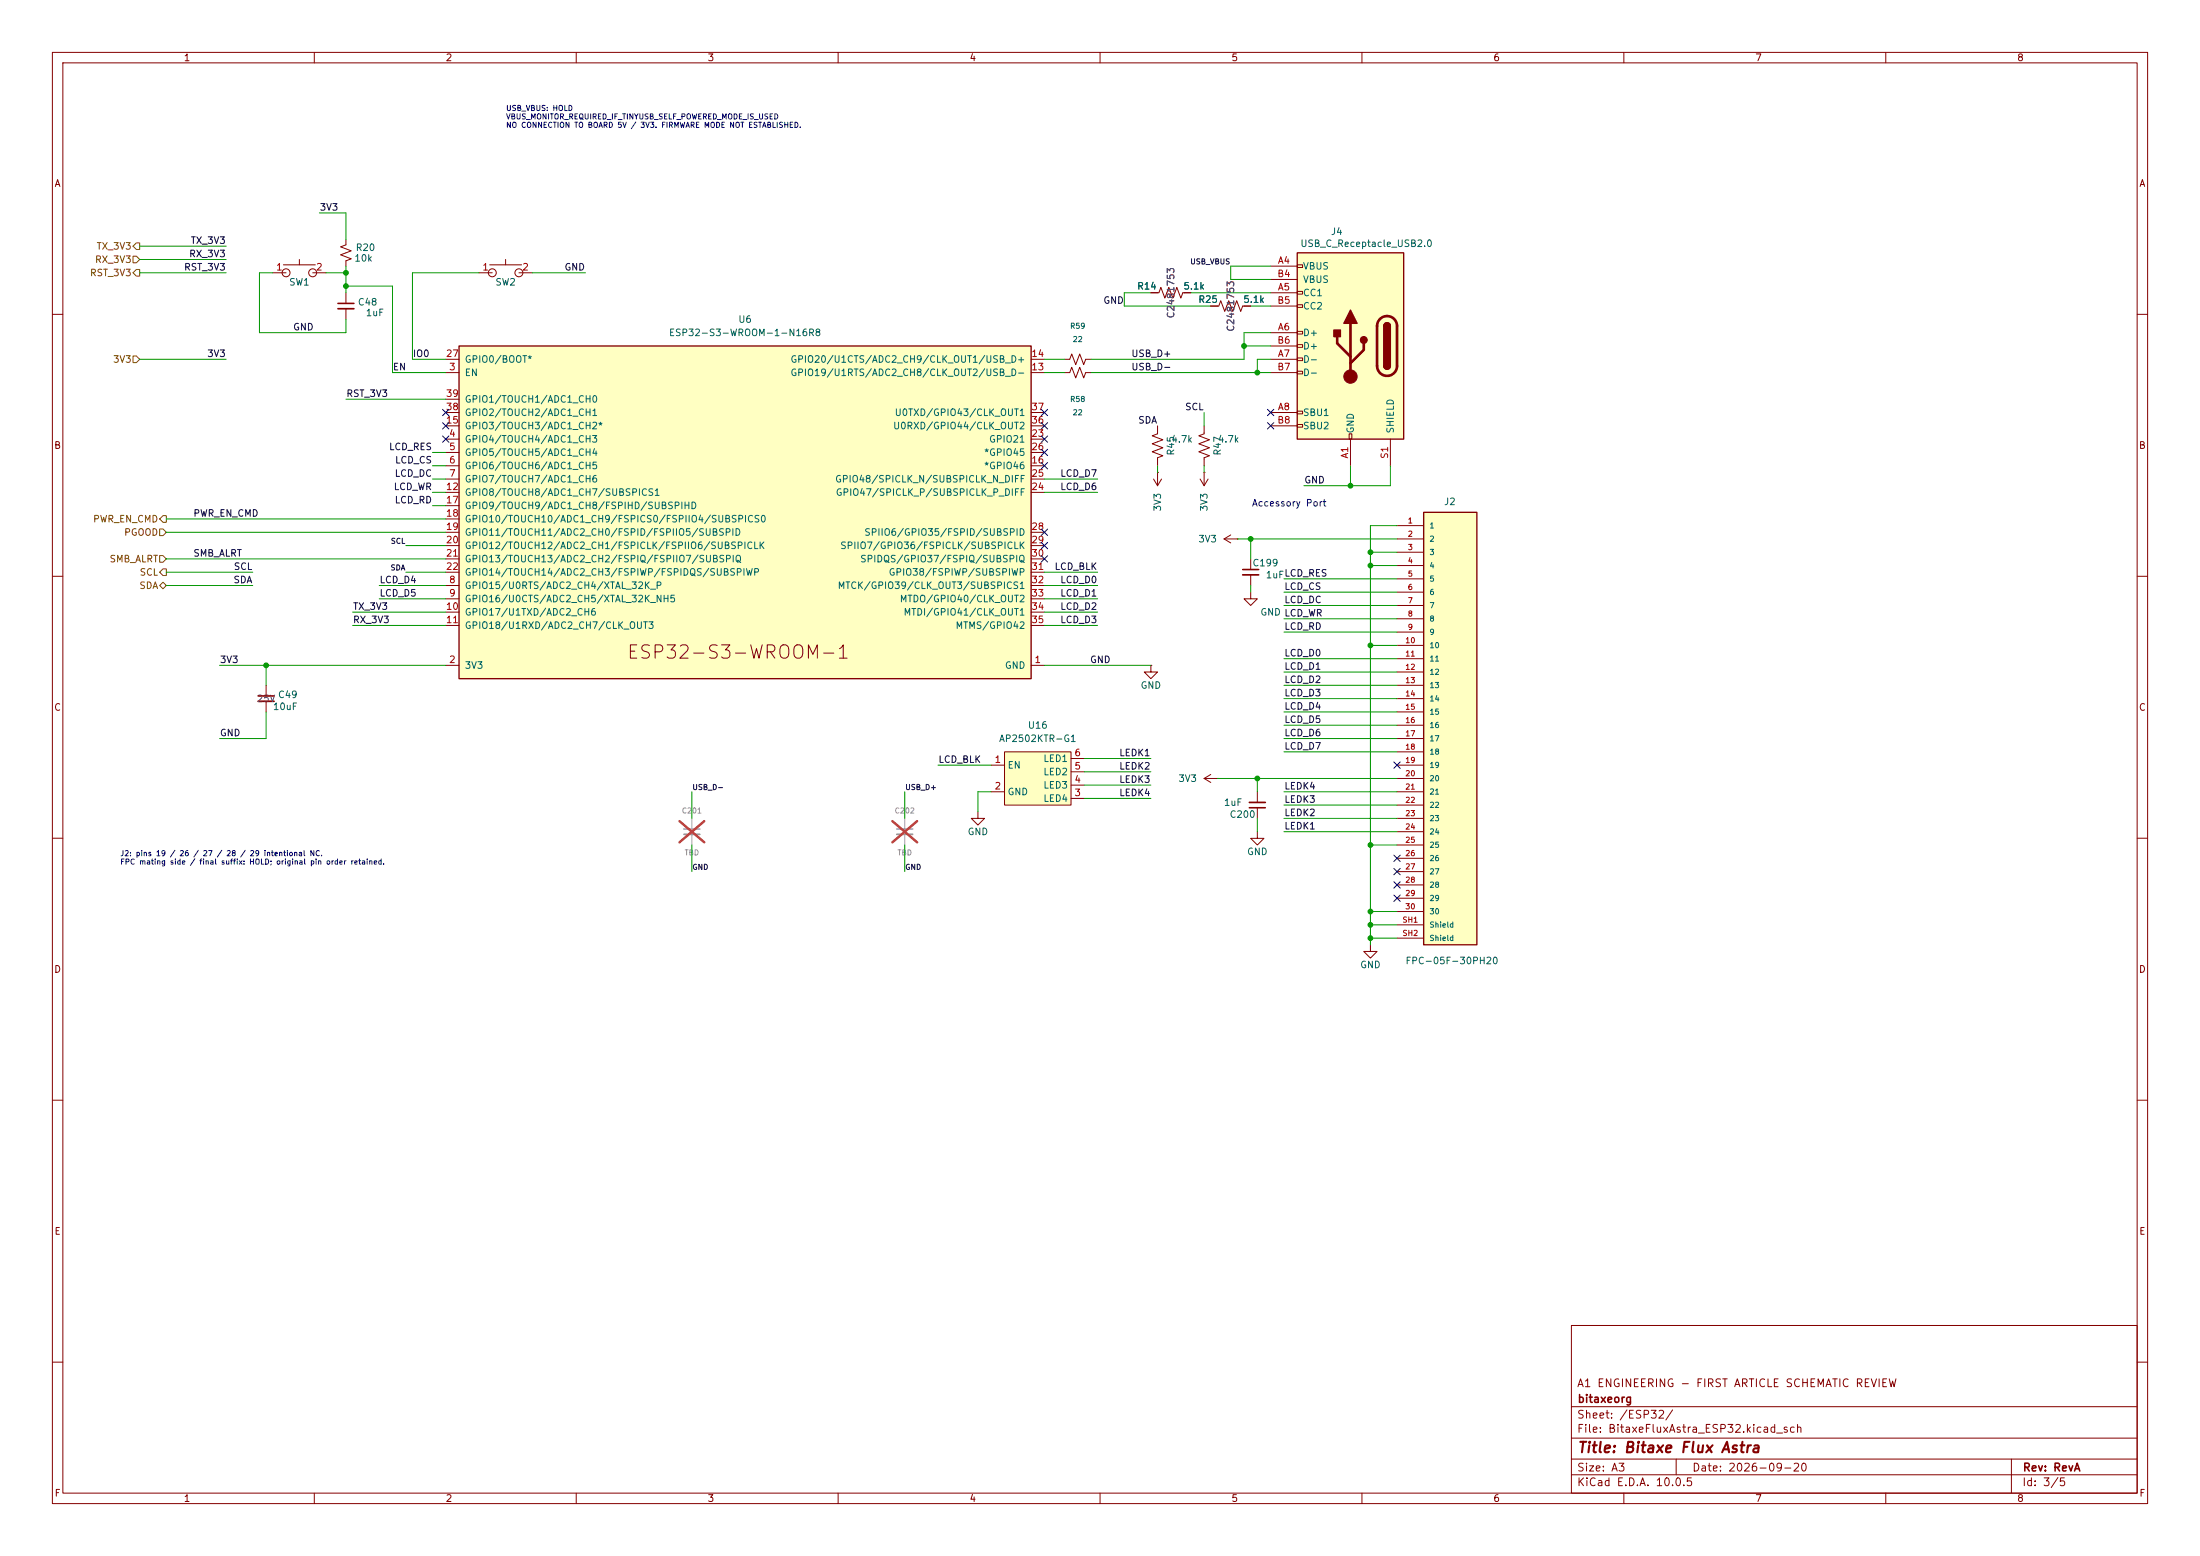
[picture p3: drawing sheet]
<svg xmlns="http://www.w3.org/2000/svg" width="420mm" height="297mm" viewBox="0 0 420 297" stroke-linecap="round" stroke-linejoin="round" font-family="sans-serif">
<g fill="none" stroke="#840000" stroke-width=".19">
<path d="M10 10h400v277h-400zM12 12h396v273h-396zM60 10v2M110 10v2M160 10v2M210 10v2M260 10v2M310 10v2M360 10v2M10 60h2M408 60h2M10 110h2"/>
<path d="M408 110h2M10 160h2M408 160h2M10 210h2M408 210h2M300 253h108v32h-108zM10 260h2M300 278.5h108M300 274.5h108M300 268.5h108M320 278.5v3M384 278.5v6.5"/>
<path d="M408 260h2M60 285v2M110 285v2M160 285v2M210 285v2M260 285v2M300 281.5h108M310 285v2M360 285v2"/>
</g>
<path d="M247.6 48.3h20.4v35.5h-20.4z" fill="#ffffc2"/>
<g fill="none" stroke="#840000" stroke-width=".19">
<path d="M242.6 50.8h5M242.6 55.9h5M242.6 53.3h5M242.6 58.4h5M247.6 50.5h1.1v.6h-1.1zM247.6 55.6h1.1v.5h-1.1zM247.6 58.2h1.1v.5h-1.1zM242.6 63.5h5M242.6 68.6h5M242.6 78.7h5M242.6 66h5M242.6 71.1h5"/>
<path d="M247.6 63.2h1.1v.6h-1.1zM247.6 65.8h1.1v.5h-1.1zM247.6 68.3h1.1v.5h-1.1zM247.6 70.9h1.1v.5h-1.1zM247.6 78.5h1.1v.5h-1.1zM242.6 81.3h5M247.6 81h1.1v.5h-1.1zM257.6 82.8h.5v1h-.5zM257.8 83.8v5.1M265.4 83.8v5.1"/>
</g>
<path d="M247.6 48.3h20.4v35.5h-20.4zM264.2 62.2a.64 .64 0 0 1 .6-.6 .64 .64 0 0 1 .6 .6M264.2 69.9a.64 .64 0 0 0 .6 .6 .64 .64 0 0 0 .6-.6" fill="none" stroke="#840000" stroke-width=".25"/>
<path d="M255.3 64.3v1.2l2.5 2.6M257.8 61.7v10.2M260.3 65.5v1.3l-2.5 2.5M263.4 60.9a1.91 1.91 0 0 1 2.1-.4 1.91 1.91 0 0 1 1.2 1.7v7.7a1.91 1.91 0 0 1-1.9 1.8 1.91 1.91 0 0 1-1.9-1.8v-7.8l.2-.7z" fill="none" stroke="#840000" stroke-width=".51"/>
<g fill="#840000" stroke="#840000" stroke-width=".25">
<path d="M264.2 62.2h1.2v7.7h-1.2z"/>
<path d="M264.3 61.8a.64 .64 0 0 1 .7-.2 .64 .64 0 0 1 .4 .6h-1.2z"/>
<path d="M264.2 69.9h1.2a.64 .64 0 0 1-.6 .6 .64 .64 0 0 1-.6-.6z"/>
<path d="M257.8 59.2l1.3 2.5h-2.6z"/>
<path d="M254.6 63h1.3v1.3h-1.3z"/>
<circle cx="260.3" cy="64.9" r=".63"/>
</g>
<circle cx="257.8" cy="71.9" r="1.27" fill="#840000" stroke="#840000" stroke-width=".19"/>
<path d="M87.6 66h109.2v63.5h-109.2z" fill="#ffffc2"/>
<path d="M87.6 66h109.2v63.5h-109.2z" fill="none" stroke="#840000" stroke-width=".25"/>
<g fill="none" stroke="#840000" stroke-width=".19">
<path d="M91.4 52.1h2.6M93.5 50.6h6.1M96.5 49.5v1.1M99.1 52.1h2.5M219.7 55.9h1.5l.4-1 .8 2 .7-2 .8 2 .8-2 .7 2 .4-1h1.5M85.1 71.1h2.5M85.1 68.6h2.5M85.1 78.7h2.5M85.1 76.2h2.5M196.8 71.1h2.6M196.8 68.6h2.6M196.8 78.7h2.6"/>
<path d="M203.2 68.6h1l.4-1 .8 2 .7-2 .8 2 .4-1h1M85.1 83.8h2.5M85.1 86.4h2.5M85.1 88.9h2.5M85.1 91.4h2.5M85.1 94h2.5M85.1 81.3h2.5M85.1 96.5h2.5M85.1 99.1h2.5M196.8 83.8h2.6M196.8 86.4h2.6M196.8 88.9h2.6"/>
<path d="M196.8 91.4h2.6M196.8 94h2.6M196.8 81.3h2.6M85.1 111.8h2.5M85.1 114.3h2.5M85.1 116.8h2.5M85.1 119.4h2.5M85.1 101.6h2.5M85.1 104.1h2.5M85.1 106.7h2.5M85.1 109.2h2.5M196.8 111.8h2.6"/>
<path d="M196.8 114.3h2.6M196.8 116.8h2.6M196.8 119.4h2.6M196.8 101.6h2.6M196.8 104.1h2.6M196.8 106.7h2.6M196.8 109.2h2.6M50.8 130.8v2M50.8 133.9v2M85.1 127h2.5M196.8 127h2.6M261.6 180.3v1.3h1.3l-1.3 1.3-1.3-1.3h1.3"/>
<circle cx="94" cy="52.1" r=".76"/>
<circle cx="99.1" cy="52.1" r=".76"/>
</g>
<path d="M49.3 132.8h3" fill="none" stroke="#840000" stroke-width=".3"/>
<path d="M49.3 133.9h3" fill="none" stroke="#840000" stroke-width=".33"/>
<path d="M191.8 143.5h12.7v10.2h-12.7z" fill="#ffffc2"/>
<g fill="none" stroke="#840000" stroke-width=".19">
<path d="M220.2 91.4l.8 1.3M221 90.2h.1M221 90.2v2.5M221.7 91.4l-.7 1.3M229.1 91.4l.8 1.3M229.9 90.2h.1M229.9 90.2v2.5M230.6 91.4l-.7 1.3M219.7 127v1.3h1.3l-1.3 1.2-1.3-1.2h1.3M219.7 127h.1M189.2 146.1h2.6M189.2 151.1h2.6"/>
<path d="M191.8 143.5h12.7v10.2h-12.7zM204.5 152.4h2.5M204.5 149.9h2.5M204.5 147.3h2.5M204.5 144.8h2.5M229.9 148.6l1.2 .8M229.9 148.6h2.5M231.1 147.8l-1.2 .8M232.4 148.6h.1M240 158.8v1.2h1.3l-1.3 1.3-1.2-1.3h1.2M240 151.1v2.1M240 154.2v2"/>
</g>
<path d="M238.5 154.2h3.1" fill="none" stroke="#840000" stroke-width=".3"/>
<path d="M238.5 153.2h3.1" fill="none" stroke="#840000" stroke-width=".33"/>
<path d="M271.8 97.8h10.1v82.5h-10.1z" fill="#ffffc2"/>
<path d="M271.8 97.8h10.1v82.5h-10.1z" fill="none" stroke="#840000" stroke-width=".25"/>
<g fill="none" stroke="#840000" stroke-width=".19">
<path d="M52.1 52.1h2.5M54.1 50.6h6.1M57.1 49.5v1.1M59.7 52.1h2.5M66 45.7v1l-1 .4 2.1 .8-2.1 .7 2.1 .8-1.1 .4v1M66 55.9v2M66 58.9v2.1M219.7 55.9h1.3M226.1 55.9h1.2M231.1 58.4h1.6l.3-1 .8 2 .8-2 .7 2 .8-2 .8 2 .3-1h1.6M203.2 71.1h1l.4-1 .8 2 .7-2 .8 2 .4-1h1M221 81.3v1.5l-1 .4 2 .7-2 .8 2 .8-2 .7 2 .8-1 .4v1.5"/>
<path d="M229.9 81.3v1.5l-1 .4 2 .7-2 .8 2 .8-2 .7 2 .8-1 .4v1.5M233.7 102.9h2.5M233.7 102.9l1.2 .7M234.9 102.1l-1.2 .8M236.2 102.9h.1M238.8 113v1.3h1.2l-1.2 1.3-1.3-1.3h1.3M238.8 106.7v2M238.8 109.7v2.1M266.7 100.3h5.1M266.7 102.9h5.1M266.7 105.4h5.1M266.7 108h5.1"/>
<path d="M266.7 110.5h5.1M266.7 113h5.1M266.7 115.6h5.1M266.7 118.1h5.1M266.7 120.7h5.1M266.7 123.2h5.1M266.7 125.7h5.1M266.7 128.3h5.1M266.7 130.8h5.1M266.7 133.4h5.1M266.7 135.9h5.1M266.7 138.4h5.1"/>
<path d="M186.7 154.9v1.3h1.3l-1.3 1.3-1.3-1.3h1.3M266.7 141h5.1M266.7 143.5h5.1M266.7 146.1h5.1M266.7 148.6h5.1M266.7 151.1h5.1M266.7 153.7h5.1M266.7 156.2h5.1M266.7 158.8h5.1M266.7 161.3h5.1M266.7 163.8h5.1M266.7 166.4h5.1"/>
<path d="M266.7 168.9h5.1M266.7 171.5h5.1M266.7 174h5.1M266.7 176.5h5.1M266.7 179.1h5.1"/>
<circle cx="54.6" cy="52.1" r=".76"/>
<circle cx="59.7" cy="52.1" r=".76"/>
</g>
<path d="M64.5 57.9h3.1M237.2 108.7h3.1" fill="none" stroke="#840000" stroke-width=".3"/>
<path d="M64.5 58.9h3.1M237.2 109.7h3.1" fill="none" stroke="#840000" stroke-width=".33"/>
<path d="M130.6 158.2h3M171.2 158.2h3" fill="none" stroke="#a1a1a1" stroke-width=".3"/>
<path d="M130.6 159.3h3M171.2 159.3h3" fill="none" stroke="#a1a1a1" stroke-width=".33"/>
<path d="M132.1 156.2v2M132.1 159.3v2M172.7 156.2v2M172.7 159.3v2" fill="none" stroke="#a1a1a1" stroke-width=".19"/>
<path d="M129.7 156.7l4.7 4.1M134.4 156.7l-4.7 4.1M170.4 156.7l4.7 4.1M175.1 156.7l-4.7 4.1" fill="none" stroke="#e12e31" stroke-width=".46"/>
<path d="M25.4 48.9h.6l.7 .6-.7 .7h-.6zM26 51.4h.7v1.3h-.7l-.6-.6zM26 46.4h.7v1.2h-.7l-.6-.6zM25.4 67.9h.6l.7 .7-.7 .6h-.6zM30.5 99.1l.6-.7h.6v1.3h-.6zM30.5 106h.6l.6 .7-.6 .6h-.6zM30.5 101h.6l.6 .6-.6 .6h-.6zM30.5 111.8l.6-.7 .6 .7-.6 .6zM31.1 108.6h.6v1.3h-.6l-.6-.7z" fill="none" stroke="#725600" stroke-width=".19"/>
<g fill="none" stroke="#009600" stroke-width=".19">
<path d="M26.7 52.1h16.5M26.7 49.5h16.5M26.7 47h16.5M52.1 52.1h-2.6v11.4h16.5v-2.5M61 40.6h5v5.1M62.2 52.1h3.8M66 54.6h8.9v16.5h10.2M66 50.8v5.1M91.4 52.1h-12.7v16.5h6.4M101.6 52.1h10.2M219.7 55.9h-5.1v2.5h16.5M227.3 55.9h15.3"/>
<path d="M238.8 58.4h3.8M242.6 50.8h-7.7v2.5h7.7M26.7 68.6h16.5M66 76.2h19.1M199.4 71.1h3.8M199.4 68.6h3.8M208.3 71.1h34.3M229.9 78.7v2.6M237.5 66h5.1M242.6 68.6h-2.6v2.5M242.6 63.5h-5.1v5.1h-29.2M31.7 99.1h53.4"/>
<path d="M82.5 96.5h2.6M82.5 94h2.6M82.5 86.4h2.6M82.5 91.4h2.6M82.5 88.9h2.6M199.4 94h10.1M199.4 91.4h10.1M221 88.9v1.3M229.9 88.9v1.3M257.8 88.9v3.8M265.4 88.9v3.8h-16.5M31.7 111.8h16.6"/>
<path d="M31.7 109.2h16.6M31.7 106.7h53.4M31.7 101.6h53.4M67.3 119.4h17.8M67.3 116.8h17.8M72.4 111.8h12.7M72.4 114.3h12.7M77.5 109.2h7.6M77.5 104.1h7.6M199.4 111.8h10.1M199.4 119.4h10.1M199.4 116.8h10.1"/>
<path d="M199.4 109.2h10.1M199.4 114.3h10.1M236.2 102.9h30.5M238.8 102.9v3.8M238.8 111.8v1.2M245.1 113h21.6M245.1 110.5h21.6M245.1 115.6h21.6M245.1 118.1h21.6M261.6 108h5.1M261.6 105.4h5.1M266.7 100.3h-5.1v80"/>
<path d="M41.9 127h43.2M50.8 135.9v5.1h-8.9M50.8 127v3.8M199.4 127h20.3M245.1 133.4h21.6M245.1 138.4h21.6M245.1 135.9h21.6M245.1 125.7h21.6M245.1 130.8h21.6M245.1 128.3h21.6M245.1 120.7h21.6M261.6 123.2h5.1"/>
<path d="M132.1 151.1v5.1M172.7 151.1v5.1M179.1 146.1h10.1M189.2 151.1h-2.5v3.8M207 152.4h12.7M207 149.9h12.7M207 147.3h12.7M207 144.8h12.7M232.4 148.6h34.3M240 148.6v2.5M240 156.2v2.6M245.1 158.8h21.6"/>
<path d="M245.1 156.2h21.6M245.1 151.1h21.6M245.1 153.7h21.6M245.1 141h21.6M245.1 143.5h21.6M132.1 161.3v5.1M172.7 161.3v5.1M261.6 161.3h5.1M261.6 174h5.1M261.6 179.1h5.1M261.6 176.5h5.1"/>
</g>
<g fill="none" stroke="#000084" stroke-width=".19">
<path d="M84.5 78.1l1.2 1.2M85.7 78.1l-1.2 1.2M198.8 78.1l1.2 1.2M200 78.1l-1.2 1.2M242 78.1l1.2 1.2M243.2 78.1l-1.2 1.2M84.5 80.7l1.2 1.2M84.5 83.2l1.2 1.2M85.7 80.7l-1.2 1.2M85.7 83.2l-1.2 1.2M198.8 80.7l1.2 1.2M198.8 83.2l1.2 1.2"/>
<path d="M198.8 85.8l1.2 1.2M198.8 88.3l1.2 1.2M200 80.7l-1.2 1.2M200 83.2l-1.2 1.2M200 85.8l-1.2 1.2M200 88.3l-1.2 1.2M242 80.7l1.2 1.2M243.2 80.7l-1.2 1.2M198.8 103.5l1.2 1.2M198.8 106.1l1.2 1.2M198.8 101l1.2 1.2M200 103.5l-1.2 1.2"/>
<path d="M200 106.1l-1.2 1.2M200 101l-1.2 1.2M266.1 145.4l1.2 1.3M267.3 145.4l-1.2 1.3M266.1 165.8l1.2 1.2M266.1 170.8l1.2 1.3M266.1 168.3l1.2 1.2M266.1 163.2l1.2 1.2M267.3 165.8l-1.2 1.2M267.3 170.8l-1.2 1.3M267.3 168.3l-1.2 1.2M267.3 163.2l-1.2 1.2"/>
</g>
<g fill="#009600" stroke="#009600" stroke-width=".19">
<circle cx="261.6" cy="174" r=".46"/>
<circle cx="261.6" cy="176.5" r=".46"/>
<circle cx="261.6" cy="179.1" r=".46"/>
<circle cx="50.8" cy="127" r=".46"/>
<circle cx="240" cy="71.1" r=".46"/>
<circle cx="238.8" cy="102.9" r=".46"/>
<circle cx="257.8" cy="92.7" r=".46"/>
<circle cx="261.6" cy="108" r=".46"/>
<circle cx="261.6" cy="105.4" r=".46"/>
<circle cx="66" cy="54.6" r=".46"/>
<circle cx="66" cy="52.1" r=".46"/>
<circle cx="261.6" cy="161.3" r=".46"/>
<circle cx="240" cy="148.6" r=".46"/>
<circle cx="261.6" cy="123.2" r=".46"/>
<circle cx="237.5" cy="66" r=".46"/>
</g>
<text font-size="2.5" fill="#840000" x="119.5" y="126.4">ESP32-S3-WROOM-1</text>
<text font-size="2" fill="#840000" x="301" y="277.8">Title: Bitaxe Flux Astra</text>
<g font-size="1.5" fill="#840000">
<text x="300.9" y="265.1">A1 ENGINEERING - FIRST ARTICLE SCHEMATIC REVIEW</text>
<text x="301" y="268.1">bitaxeorg</text>
<text x="300.9" y="273.8">File: BitaxeFluxAstra_ESP32.kicad_sch</text>
<text x="300.9" y="271.1">Sheet: /ESP32/</text>
<text x="300.9" y="281.2">Size: A3</text>
<text x="322.9" y="281.2">Date: 2026-09-20</text>
<text x="386" y="281.2">Rev: RevA</text>
<text x="300.9" y="284">KiCad E.D.A. 10.0.5</text>
<text x="385.9" y="284">Id: 3/5</text>
</g>
<g font-size="1.3" fill="#840000">
<text x="35" y="12">1</text>
<text x="85" y="12">2</text>
<text x="135" y="12">3</text>
<text x="185" y="12">4</text>
<text x="235" y="12">5</text>
<text x="285" y="12">6</text>
<text x="335" y="12">7</text>
<text x="385" y="12">8</text>
<text x="10.3" y="36">A</text>
<text x="408.3" y="36">A</text>
<text x="10.2" y="86">B</text>
<text x="408.2" y="86">B</text>
<text x="10.2" y="136">C</text>
<text x="408.2" y="136">C</text>
<text x="10.2" y="186">D</text>
<text x="408.2" y="186">D</text>
<text x="10.3" y="236">E</text>
<text x="408.3" y="236">E</text>
<text x="10.3" y="286">F</text>
<text x="35" y="287">1</text>
<text x="85" y="287">2</text>
<text x="135" y="287">3</text>
<text x="185" y="287">4</text>
<text x="235" y="287">5</text>
<text x="285" y="287">6</text>
<text x="335" y="287">7</text>
<text x="385" y="287">8</text>
<text x="408.3" y="286">F</text>
</g>
<g font-size="1.3" fill="#0f0f0f">
<text x="60.9" y="40.5">3V3</text>
<text x="36.3" y="46.9">TX_3V3</text>
<text x="35" y="51.9">RST_3V3</text>
<text x="36" y="49.4">RX_3V3</text>
<text x="107.7" y="51.9">GND</text>
<text x="210.5" y="58.3">GND</text>
<text x="55.9" y="63.4">GND</text>
<text x="39.4" y="68.5">3V3</text>
<text x="74.9" y="71">EN</text>
<text x="78.7" y="68.5">IO0</text>
<text x="215.9" y="68.5">USB_D+</text>
<text x="215.9" y="71">USB_D-</text>
<text x="66" y="76.1">RST_3V3</text>
<text x="217.2" y="81.2">SDA</text>
<text x="226.1" y="78.6">SCL</text>
<text x="74.2" y="86.2">LCD_RES</text>
<text x="75.3" y="88.8">LCD_CS</text>
<text x="75.1" y="93.9">LCD_WR</text>
<text x="75.2" y="91.3">LCD_DC</text>
<text x="202.3" y="91.3">LCD_D7</text>
<text x="202.3" y="93.9">LCD_D6</text>
<text x="248.9" y="92.6">GND</text>
<text x="36.8" y="98.9">PWR_EN_CMD</text>
<text x="75.2" y="96.4">LCD_RD</text>
<text x="36.8" y="106.6">SMB_ALRT</text>
<text x="44.5" y="111.6">SDA</text>
<text x="44.5" y="109.1">SCL</text>
<text x="72.4" y="111.6">LCD_D4</text>
<text x="201.2" y="109.1">LCD_BLK</text>
<text x="202.3" y="111.6">LCD_D0</text>
<text x="245.1" y="110.4">LCD_RES</text>
<text x="245.1" y="112.9">LCD_CS</text>
<text x="67.3" y="116.7">TX_3V3</text>
<text x="67.3" y="119.3">RX_3V3</text>
<text x="72.4" y="114.2">LCD_D5</text>
<text x="202.3" y="119.3">LCD_D3</text>
<text x="202.3" y="114.2">LCD_D1</text>
<text x="202.3" y="116.7">LCD_D2</text>
<text x="245.1" y="115.4">LCD_DC</text>
<text x="245.1" y="125.6">LCD_D0</text>
<text x="245.1" y="120.5">LCD_RD</text>
<text x="41.9" y="126.9">3V3</text>
<text x="208" y="126.9">GND</text>
<text x="245.1" y="128.1">LCD_D1</text>
<text x="245.1" y="130.7">LCD_D2</text>
<text x="245.1" y="133.2">LCD_D3</text>
<text x="245.1" y="135.8">LCD_D4</text>
<text x="41.9" y="140.8">GND</text>
<text x="245.1" y="140.8">LCD_D6</text>
<text x="245.1" y="138.3">LCD_D5</text>
<text x="245.1" y="143.4">LCD_D7</text>
<text x="179" y="145.9">LCD_BLK</text>
<text x="213.6" y="144.7">LEDK1</text>
<text x="213.6" y="149.7">LEDK3</text>
<text x="213.6" y="147.2">LEDK2</text>
<text x="213.6" y="152.3">LEDK4</text>
<text x="245.1" y="153.5">LEDK3</text>
<text x="245.1" y="151">LEDK4</text>
<text x="245.1" y="158.6">LEDK1</text>
<text x="245.1" y="156.1">LEDK2</text>
</g>
<g font-size="1.3" fill="#725600">
<text x="18.3" y="48">TX_3V3</text>
<text x="17.1" y="53">RST_3V3</text>
<text x="18" y="50.5">RX_3V3</text>
<text x="21.5" y="69.5">3V3</text>
<text x="17.7" y="100">PWR_EN_CMD</text>
<text x="20.8" y="107.6">SMB_ALRT</text>
<text x="23.6" y="102.6">PGOOD</text>
<text x="26.5" y="112.7">SDA</text>
<text x="26.6" y="110.2">SCL</text>
</g>
<g font-size="1.3" fill="#006464">
<text x="248.1" y="47.4">USB_C_Receptacle_USB2.0</text>
<text x="254" y="45.2">J4</text>
<text x="67.5" y="50.2">10k</text>
<text x="67.8" y="48.2">R20</text>
<text x="248.6" y="51.8">VBUS</text>
<text x="55.1" y="54.8">SW1</text>
<text x="68.2" y="58.6">C48</text>
<text x="94.5" y="54.8">SW2</text>
<text x="217" y="55.6">R14</text>
<text x="225.8" y="55.6">5.1k</text>
<text x="228.7" y="58.1">R25</text>
<text x="237.2" y="58.1">5.1k</text>
<text x="248.6" y="56.8">CC1</text>
<text x="248.6" y="54.3">VBUS</text>
<text x="248.6" y="59.4">CC2</text>
<text x="69.7" y="60.7">1uF</text>
<text x="127.6" y="64.5">ESP32-S3-WROOM-1-N16R8</text>
<text x="140.8" y="61.9">U6</text>
<text x="248.6" y="64.5">D+</text>
<text x="88.6" y="69.5">GPIO0/BOOT*</text>
<text x="150.8" y="69.5">GPIO20/U1CTS/ADC2_CH9/CLK_OUT1/USB_D+</text>
<text x="248.6" y="69.5">D-</text>
<text x="248.6" y="67">D+</text>
<text x="88.6" y="72.1">EN</text>
<text x="88.6" y="77.2">GPIO1/TOUCH1/ADC1_CH0</text>
<text x="150.8" y="72.1">GPIO19/U1RTS/ADC2_CH8/CLK_OUT2/USB_D-</text>
<text x="248.6" y="72.1">D-</text>
<text x="88.6" y="82.2">GPIO3/TOUCH3/ADC1_CH2*</text>
<text x="88.6" y="79.7">GPIO2/TOUCH2/ADC1_CH1</text>
<text x="170.4" y="82.2">U0RXD/GPIO44/CLK_OUT2</text>
<text x="170.7" y="79.7">U0TXD/GPIO43/CLK_OUT1</text>
<text x="248.6" y="79.7">SBU1</text>
<text x="248.6" y="82.2">SBU2</text>
<text x="258.8" y="82.8" transform="rotate(-90 258.8 82.8)">GND</text>
<text x="266.4" y="82.8" transform="rotate(-90 266.4 82.8)">SHIELD</text>
<text x="88.6" y="84.8">GPIO4/TOUCH4/ADC1_CH3</text>
<text x="88.6" y="87.3">GPIO5/TOUCH5/ADC1_CH4</text>
<text x="88.6" y="89.9">GPIO6/TOUCH6/ADC1_CH5</text>
<text x="187.7" y="89.9">*GPIO46</text>
<text x="187.7" y="87.3">*GPIO45</text>
<text x="188.7" y="84.8">GPIO21</text>
<text x="223.5" y="84.8">4.7k</text>
<text x="224.5" y="87.1" transform="rotate(-90 224.5 87.1)">R45</text>
<text x="232.4" y="84.8">4.7k</text>
<text x="233.4" y="87.1" transform="rotate(-90 233.4 87.1)">R47</text>
<text x="88.6" y="92.4">GPIO7/TOUCH7/ADC1_CH6</text>
<text x="88.6" y="94.9">GPIO8/TOUCH8/ADC1_CH7/SUBSPICS1</text>
<text x="159.3" y="92.4">GPIO48/SPICLK_N/SUBSPICLK_N_DIFF</text>
<text x="159.4" y="94.9">GPIO47/SPICLK_P/SUBSPICLK_P_DIFF</text>
<text x="88.6" y="97.5">GPIO9/TOUCH9/ADC1_CH8/FSPIHD/SUBSPIHD</text>
<text x="88.6" y="100">GPIO10/TOUCH10/ADC1_CH9/FSPICS0/FSPIIO4/SUBSPICS0</text>
<text x="221.9" y="97.7" transform="rotate(-90 221.9 97.7)">3V3</text>
<text x="230.8" y="97.7" transform="rotate(-90 230.8 97.7)">3V3</text>
<text x="275.6" y="96.7">J2</text>
<text x="88.6" y="102.6">GPIO11/TOUCH11/ADC2_CH0/FSPID/FSPIIO5/SUBSPID</text>
<text x="88.6" y="105.1">GPIO12/TOUCH12/ADC2_CH1/FSPICLK/FSPIIO6/SUBSPICLK</text>
<text x="88.6" y="107.6">GPIO13/TOUCH13/ADC2_CH2/FSPIQ/FSPIIO7/SUBSPIQ</text>
<text x="160.3" y="105.1">SPIIO7/GPIO36/FSPICLK/SUBSPICLK</text>
<text x="164.1" y="107.6">SPIDQS/GPIO37/FSPIQ/SUBSPIQ</text>
<text x="164.9" y="102.6">SPIIO6/GPIO35/FSPID/SUBSPID</text>
<text x="228.7" y="103.8">3V3</text>
<text x="88.6" y="112.7">GPIO15/U0RTS/ADC2_CH4/XTAL_32K_P</text>
<text x="88.6" y="110.2">GPIO14/TOUCH14/ADC2_CH3/FSPIWP/FSPIDQS/SUBSPIWP</text>
<text x="159.8" y="112.7">MTCK/GPIO39/CLK_OUT3/SUBSPICS1</text>
<text x="169.5" y="110.2">GPIO38/FSPIWP/SUBSPIWP</text>
<text x="239" y="108.4">C199</text>
<text x="241.5" y="110.7">1uF</text>
<text x="88.6" y="115.3">GPIO16/U0CTS/ADC2_CH5/XTAL_32K_NH5</text>
<text x="88.6" y="117.8">GPIO17/U1TXD/ADC2_CH6</text>
<text x="171.7" y="115.3">MTDO/GPIO40/CLK_OUT2</text>
<text x="172.4" y="117.8">MTDI/GPIO41/CLK_OUT1</text>
<text x="240.5" y="117.8">GND LCD_WR</text>
<text x="88.6" y="120.3">GPIO18/U1RXD/ADC2_CH7/CLK_OUT3</text>
<text x="182.3" y="120.3">MTMS/GPIO42</text>
<text x="88.6" y="128">3V3</text>
<text x="191.7" y="128">GND</text>
<text x="217.6" y="131.8">GND</text>
<text x="52" y="135.8">10uF</text>
<text x="53" y="133.6">C49</text>
<text x="190.6" y="141.9">AP2502KTR-G1</text>
<text x="196.1" y="139.4">U16</text>
<text x="192.3" y="147">EN</text>
<text x="199.1" y="148.3">LED2</text>
<text x="199.1" y="145.7">LED1</text>
<text x="224.9" y="149.6">3V3</text>
<text x="192.3" y="152.1">GND</text>
<text x="199.1" y="153.4">LED4</text>
<text x="199.1" y="150.8">LED3</text>
<text x="233.6" y="154.1">1uF</text>
<text x="184.6" y="159.7">GND</text>
<text x="234.6" y="156.4">C200</text>
<text x="238" y="163.5">GND</text>
<text x="259.6" y="185.1">GND</text>
<text x="268.2" y="184.4">FPC-05F-30PH20</text>
</g>
<g font-size="1.3" fill="#a90000">
<text x="52.6" y="51.9">1</text>
<text x="60.2" y="51.9">2</text>
<text x="92" y="51.9">1</text>
<text x="99.6" y="51.9">2</text>
<text x="243.7" y="53.2">B4</text>
<text x="243.8" y="50.7">A4</text>
<text x="243.7" y="58.3">B5</text>
<text x="243.8" y="55.7">A5</text>
<text x="243.7" y="65.9">B6</text>
<text x="243.8" y="63.4">A6</text>
<text x="85" y="68.4">27</text>
<text x="85.6" y="71">3</text>
<text x="196.8" y="71">13</text>
<text x="196.8" y="68.4">14</text>
<text x="243.7" y="71">B7</text>
<text x="243.8" y="68.4">A7</text>
<text x="85" y="76.1">39</text>
<text x="85" y="81.1">15</text>
<text x="85" y="78.6">38</text>
<text x="85.6" y="83.7">4</text>
<text x="196.8" y="83.7">23</text>
<text x="196.8" y="81.1">36</text>
<text x="196.8" y="78.6">37</text>
<text x="243.7" y="81.1">B8</text>
<text x="243.8" y="78.6">A8</text>
<text x="85.6" y="86.2">5</text>
<text x="85.6" y="88.8">6</text>
<text x="196.8" y="88.8">16</text>
<text x="196.8" y="86.2">26</text>
<text x="257.7" y="87.6" transform="rotate(-90 257.7 87.6)">A1</text>
<text x="265.3" y="87.7" transform="rotate(-90 265.3 87.7)">S1</text>
<text x="85" y="93.8">12</text>
<text x="85.6" y="91.3">7</text>
<text x="196.8" y="93.8">24</text>
<text x="196.8" y="91.3">25</text>
<text x="85" y="96.4">17</text>
<text x="85" y="98.9">18</text>
<text x="85" y="101.5">19</text>
<text x="196.8" y="101.5">28</text>
<text x="85" y="104">20</text>
<text x="85" y="106.5">21</text>
<text x="196.8" y="104">29</text>
<text x="196.8" y="106.5">30</text>
<text x="85" y="109.1">22</text>
<text x="85.6" y="111.6">8</text>
<text x="196.8" y="109.1">31</text>
<text x="196.8" y="111.6">32</text>
<text x="85" y="116.7">10</text>
<text x="85" y="119.2">11</text>
<text x="85.6" y="114.2">9</text>
<text x="196.8" y="114.2">33</text>
<text x="196.8" y="116.7">34</text>
<text x="196.8" y="119.2">35</text>
<text x="85.6" y="126.9">2</text>
<text x="197.4" y="126.9">1</text>
<text x="189.8" y="145.9">1</text>
<text x="205" y="149.7">4</text>
<text x="205" y="147.2">5</text>
<text x="205" y="144.6">6</text>
<text x="189.8" y="151">2</text>
<text x="205" y="152.3">3</text>
</g>
<g font-size="1.3" fill="#840084">
<text x="224.5" y="60.9" transform="rotate(-90 224.5 60.9)">C2481753</text>
<text x="235.9" y="63.4" transform="rotate(-90 235.9 63.4)">C2481753</text>
<text x="48.9" y="134.3">25V</text>
</g>
<text font-size="1.3" fill="#0000c2" x="238.9" y="97">Accessory Port</text>
<g font-size="1" fill="#0000c2">
<text x="96.5" y="21.4">USB_VBUS: HOLD</text>
<text x="96.5" y="23">VBUS_MONITOR_REQUIRED_IF_TINYUSB_SELF_POWERED_MODE_IS_USED</text>
<text x="96.5" y="24.6">NO CONNECTION TO BOARD 5V / 3V3. FIRMWARE MODE NOT ESTABLISHED.</text>
<text x="22.9" y="163.7">J2: pins 19 / 26 / 27 / 28 / 29 intentional NC.</text>
<text x="22.9" y="165.3">FPC mating side / final suffix: HOLD; original pin order retained.</text>
</g>
<g font-size="1" fill="#0f0f0f">
<text x="227.1" y="50.7">USB_VBUS</text>
<text x="74.5" y="104">SCL</text>
<text x="74.5" y="109.1">SDA</text>
<text x="132.1" y="151">USB_D-</text>
<text x="172.7" y="151">USB_D+</text>
<text x="132.1" y="166.3">GND</text>
<text x="172.7" y="166.3">GND</text>
</g>
<g font-size="1" fill="#006464">
<text x="204.2" y="63">R59</text>
<text x="204.7" y="65.5">22</text>
<text x="204.2" y="77">R58</text>
<text x="204.7" y="79.5">22</text>
<text x="272.8" y="101.1">1</text>
<text x="272.8" y="103.6">2</text>
<text x="272.8" y="106.2">3</text>
<text x="272.8" y="108.7">4</text>
<text x="272.8" y="111.3">5</text>
<text x="272.8" y="113.8">6</text>
<text x="272.8" y="116.3">7</text>
<text x="272.8" y="118.9">8</text>
<text x="272.8" y="121.4">9</text>
<text x="272.8" y="124">10</text>
<text x="272.8" y="126.5">11</text>
<text x="272.8" y="129">12</text>
<text x="272.8" y="131.6">13</text>
<text x="272.8" y="134.1">14</text>
<text x="272.8" y="136.7">15</text>
<text x="272.8" y="139.2">16</text>
<text x="272.8" y="141.7">17</text>
<text x="272.8" y="144.3">18</text>
<text x="272.8" y="146.8">19</text>
<text x="272.8" y="149.4">20</text>
<text x="272.8" y="151.9">21</text>
<text x="272.8" y="154.4">22</text>
<text x="272.8" y="157">23</text>
<text x="272.8" y="159.5">24</text>
<text x="272.8" y="162.1">25</text>
<text x="272.8" y="164.6">26</text>
<text x="272.8" y="167.1">27</text>
<text x="272.8" y="169.7">28</text>
<text x="272.8" y="172.2">29</text>
<text x="272.8" y="174.8">30</text>
<text x="272.8" y="177.3">Shield</text>
<text x="272.8" y="179.8">Shield</text>
</g>
<g font-size="1" fill="#a90000">
<text x="268.7" y="100.1">1</text>
<text x="268.7" y="102.7">2</text>
<text x="268.7" y="105.2">3</text>
<text x="268.7" y="107.8">4</text>
<text x="268.7" y="110.3">5</text>
<text x="268.7" y="112.8">6</text>
<text x="268.7" y="115.4">7</text>
<text x="268.7" y="117.9">8</text>
<text x="268.2" y="123">10</text>
<text x="268.2" y="125.5">11</text>
<text x="268.7" y="120.5">9</text>
<text x="268.2" y="128.1">12</text>
<text x="268.2" y="130.6">13</text>
<text x="268.2" y="133.2">14</text>
<text x="268.2" y="135.7">15</text>
<text x="268.2" y="138.2">16</text>
<text x="268.2" y="140.8">17</text>
<text x="268.2" y="143.3">18</text>
<text x="268.2" y="145.9">19</text>
<text x="268.2" y="148.4">20</text>
<text x="268.2" y="150.9">21</text>
<text x="268.2" y="153.5">22</text>
<text x="268.2" y="156">23</text>
<text x="268.2" y="158.6">24</text>
<text x="268.2" y="161.1">25</text>
<text x="268.2" y="163.6">26</text>
<text x="268.2" y="166.2">27</text>
<text x="268.2" y="168.7">28</text>
<text x="268.2" y="171.3">29</text>
<text x="268.2" y="173.8">30</text>
<text x="267.6" y="176.3">SH1</text>
<text x="267.6" y="178.9">SH2</text>
</g>
<g font-size="1" fill="#989898">
<text x="130.1" y="155.5">C201</text>
<text x="170.7" y="155.5">C202</text>
<text x="130.6" y="163.5">TBD</text>
<text x="171.2" y="163.5">TBD</text>
</g>
</svg>
